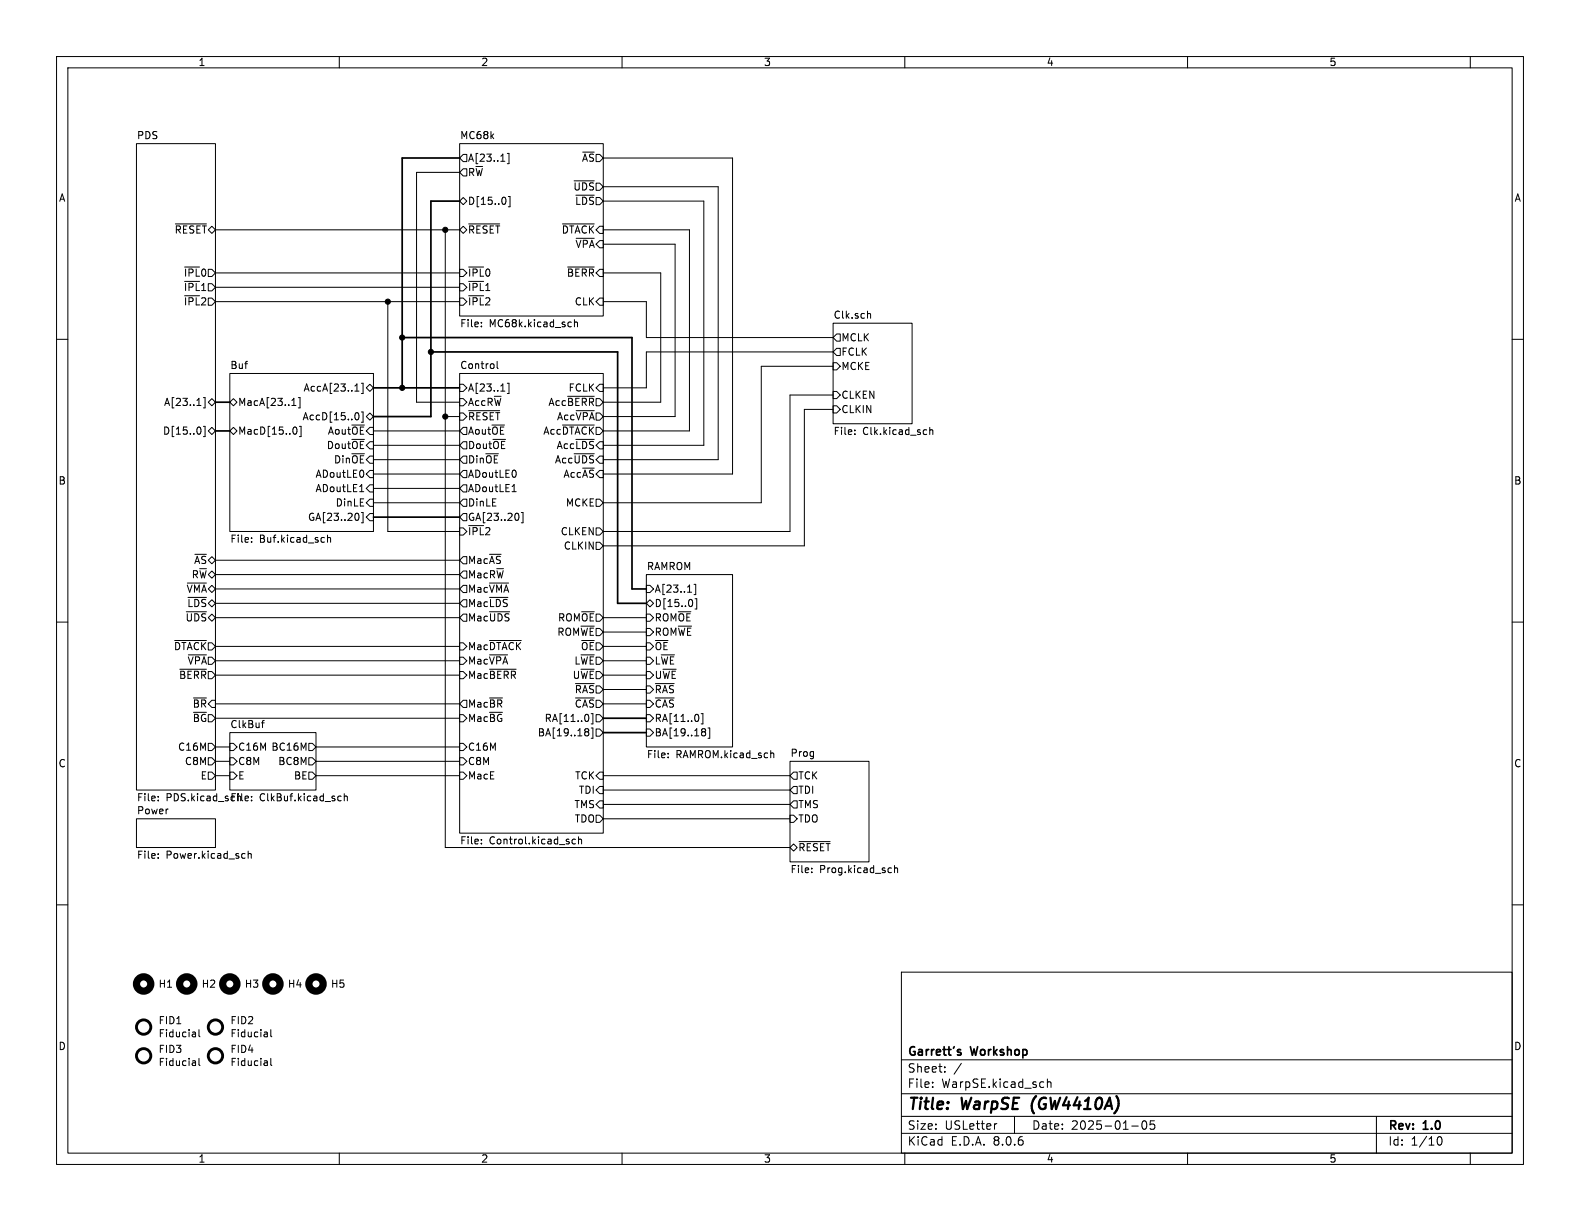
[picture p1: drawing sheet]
<svg xmlns="http://www.w3.org/2000/svg" width="279mm" height="216mm" viewBox="0 0 279 216" stroke-linecap="round" stroke-linejoin="round" font-family="sans-serif">
<g fill="none" stroke="#000" stroke-width=".18">
<path d="M10 10h259.4v195.9h-259.4zM12 12h255.4v191.9h-255.4zM60 10v2M110 10v2M160 10v2M210 10v2M260 10v2M24.1 25.4h14v114.3h-14zM31 39.6h5.5M81.3 25.4h25.4v30.5h-25.4zM81.3 27.9l.6-.6h.6v1.3h-.6zM81.3 35.6l.6-.7 .6 .7-.6 .6z"/>
<path d="M81.3 30.5l.6-.7h.6v1.3h-.6zM81.3 30.5h-7.6v40.6h7.6M82.9 39.6h5.5M88.6 28.5h.7M89.3 35l.2 .4-.2 .6M89.7 27.1h.3v1.8h-.3M89.9 34.7h.3v1.9h-.3M99.5 39.6h5.6M101.5 32h3.6M101.8 34.5h3.3M106.7 33h20.3v48.3h-20.3M106.7 35.6h17.8v43.1h-17.8"/>
<path d="M106.7 27.9h22.8v55.9h-22.8M10 60h2M32.6 47.2h2.7M38.1 40.6h43.2M38.1 53.3h43.2M38.1 48.3h43.2M38.1 50.8h43.2M68.6 53.3v40.7h12.7M78.7 40.6v109.3h61M81.3 47.6h.6l.6 .7-.6 .6h-.6zM81.3 50.2h.6l.6 .6-.6 .6h-.6zM81.3 52.7h.6l.6 .6-.6 .7h-.6z"/>
<path d="M81.9 40l.6 .6-.6 .7-.6-.7zM82.9 47.2h2.6M85.1 57.7v.1M85.1 57v.1M100.4 47.2h4.7M100.9 56.9l.1 .1M101 57.7l-.1 .1M101.6 56.5v1.3M101.6 57.1l.2-.2 .3 .1v.8M101.9 42.1h3.2M106 52.7h.7v1.3h-.7l-.6-.7zM106.7 40.6h15.2v35.6h-15.2"/>
<path d="M106.7 53.3h7.6v6.4h33M106.7 48.3h10.1v22.8h-10.1M106.7 43.2h12.7v30.5h-12.7M147.3 57.2h14v17.7h-14zM148 59.1h.6v1.2h-.6l-.7-.6zM153.6 55.4l.4 .2v.7M267.4 60h2M34.8 71.7h.7M35.4 75.6l.1 .4-.1 .7M36 70.3h.3v1.8h-.3M36 75.4h.3v1.8h-.3M36.8 71.1l.7-.6 .6 .6-.6 .7z"/>
<path d="M36.8 76.2l.7-.6 .6 .6-.6 .6zM40.6 66h25.4v28h-25.4zM40.6 71.1l.7-.6 .6 .6-.6 .7zM40.6 76.2l.7-.6 .6 .6-.6 .6zM51.6 71.7h.7M51.8 70.6l.2-.2v1.3M52 75.6l.1-.1a.68 .68 0 0 1 .4 .6 .68 .68 0 0 1-.4 .7l-.1-.1M52.8 70.3h.3v1.8h-.3M53.2 75.4v1.8h-.3M62.8 69.2h.7M62.9 73h.2a.68 .68 0 0 1 .4 .6 .68 .68 0 0 1-.4 .6h-.2M63.9 67.8h.3v1.8h-.3"/>
<path d="M63.9 72.8h.3v1.9h-.3M64.8 68.6l.6-.7 .6 .7-.6 .6zM64.8 73.7l.6-.7 .6 .7-.6 .6zM66 78.7h15.3M66 76.2h15.3M78.7 73.7h2.6M81.3 66h25.4v81.3h-25.4zM81.3 73h.6l.6 .7-.6 .6h-.6zM81.3 70.5h.6l.6 .6-.6 .7h-.6zM81.3 67.9h.6l.6 .7-.6 .6h-.6zM81.9 78.1h.6v1.3h-.6l-.6-.7zM81.9 75.6h.6v1.2h-.6l-.6-.6z"/>
<path d="M82.9 72.6h5.5M87.9 63.9v1.1l.2 .2M88.6 69.2h.7M89.7 67.8h.3v1.8h-.3M99.5 75.2h5.6M100.4 70.1h4.7M101.8 77.7h3.3M101.9 72.6h3.2M106 67.9h.7v1.3h-.7l-.6-.6zM147.3 64.1h.7l.6 .7-.6 .6h-.7zM147.3 71.8h.7l.6 .6-.6 .6h-.7zM147.3 69.2h.7l.6 .7-.6 .6h-.7z"/>
<path d="M147.3 64.8h-12.7v24.1h-27.9M147.3 69.9h-7.6v24.1h-33M147.3 72.4h-5.1v24.1h-35.5M147.3 62.2h-33v6.4h-7.6M148 61.6h.6v1.3h-.6l-.7-.7zM151.2 76.7v.1M151.2 76.1v.1M164.4 76.1l.2-.1 .3 .1 .1 .7M164.4 75.6v1.2M38.1 99.1h43.2M44.5 95.1v.1M44.5 95.8v.1"/>
<path d="M57.9 94.6v1.3M57.9 95.2l.2-.2 .3 .1 .1 .8M63.3 90.8l.2 .4-.2 .8M63.6 86.9h.7M63.9 90.6h.3v1.8h-.3M64.3 83.4v.8M65.4 88.3h.6v1.2h-.6l-.6-.6zM65.4 83.2h.6v1.3h-.6l-.6-.7zM65.4 85.7h.6v1.3h-.6l-.6-.6zM65.4 90.8h.6v1.3h-.6l-.6-.7zM66 81.3h15.3M66 88.9h15.3"/>
<path d="M66 86.4h15.3M66 83.8h15.3M81.3 86.4l.6-.7h.6v1.3h-.6zM81.3 93.3h.6l.6 .7-.6 .6h-.6zM81.3 91.4l.6-.6h.6v1.3h-.6zM81.9 98.4h.6v1.3h-.6l-.6-.6zM81.9 88.3h.6v1.2h-.6l-.6-.6zM81.9 80.6h.6v1.3h-.6l-.6-.6zM81.9 83.2h.6v1.3h-.6l-.6-.7zM90.6 86.9h.7M91.2 83.4v.8M91.6 90.8l.2 .4-.2 .8"/>
<path d="M92.2 90.6h.3v1.8h-.3M101.5 80.2h3.6M105.4 88.3h.6l.7 .6-.7 .6h-.6zM105.4 95.9h.6l.7 .6-.7 .7h-.6zM105.4 93.3h.6l.7 .7-.7 .6h-.6zM10 110h2M30.9 113.3h5.6M31.8 118.3h4.7M32.9 108.2h3.6M33.1 103.1h3.4M33.2 105.6h3.3M33.3 115.8h3.2"/>
<path d="M38.1 116.8h43.2M38.1 114.3h43.2M38.1 119.4h43.2M38.1 104.1h43.2M38.1 106.7h43.2M38.1 101.6h43.2M38.1 109.2h43.2M81.3 113.7h.6l.6 .6-.6 .6h-.6zM81.3 116.2h.6l.6 .6-.6 .7h-.6zM81.3 118.7h.6l.6 .7-.6 .6h-.6zM81.3 109.2l.6-.6h.6v1.3h-.6zM81.3 101.6l.6-.6h.6v1.2h-.6z"/>
<path d="M81.9 103.5h.6v1.3h-.6l-.6-.7zM81.9 106h.6v1.3h-.6l-.6-.6zM86.6 103.1h3.3M86.6 113.3h5.6M86.6 115.8h3.2M86.6 118.3h4.7M86.6 108.2h3.5M86.6 105.6h3.2M106.7 111.8h7.6M106.7 116.8h7.6M106.7 114.3h7.6M106.7 119.4h7.6"/>
<path d="M106.7 109.2h7.6M114.3 101.6h15.2v30.5h-15.2zM114.3 106.7l.6-.7 .7 .7-.7 .6zM114.3 113.7h.6l.7 .6-.7 .6h-.6zM114.3 116.2h.6l.7 .6-.7 .7h-.6zM114.3 118.7h.6l.7 .7-.7 .6h-.6zM114.3 108.6h.6l.7 .6-.7 .7h-.6zM114.3 103.5h.6l.7 .6-.7 .7h-.6zM114.3 111.1h.6l.7 .7-.7 .6h-.6zM121.6 104.7h.7M122.4 106.1l.1 .4-.1 .6M122.7 103.3h.3v1.8h-.3"/>
<path d="M122.9 105.9h.3v1.8h-.3M267.4 110h2M34.2 123.4h2.3M36.8 136.5h.7l.6 .7-.6 .6h-.7zM36.8 134h.7l.6 .6-.6 .7h-.7zM36.8 131.4h.7l.6 .7-.6 .6h-.7zM38.1 137.2h2.5M38.1 127h43.2M38.1 132.1h2.5M38.1 134.6h2.5M38.1 124.5h43.2M40.6 129.5h15.3v10.2h-15.3z"/>
<path d="M40.6 131.4h.7l.6 .7-.6 .6h-.7zM40.6 136.5h.7l.6 .7-.6 .6h-.7zM40.6 134h.7l.6 .6-.6 .7h-.7zM46.2 127.8h.5M46.7 127.4l-.3 .2M54.6 131.4h.6l.7 .7-.7 .6h-.6zM54.6 136.5h.6l.7 .7-.7 .6h-.6zM54.6 134h.6l.7 .6-.7 .7h-.6zM55.9 137.2h25.4M55.9 132.1h25.4M55.9 134.6h25.4M81.3 136.5h.6l.6 .7-.6 .6h-.6z"/>
<path d="M81.3 134h.6l.6 .6-.6 .7h-.6zM81.3 131.4h.6l.6 .7-.6 .6h-.6zM81.3 126.4h.6l.6 .6-.6 .6h-.6zM81.9 123.8h.6v1.3h-.6l-.6-.6zM86.6 123.4h2.3M101.8 120.9h3.3M101.8 123.4h3.3M103.6 128.8h.3l.2 .3-.2 .3M103.6 129.4h.3M103.9 129.4l.2 .2v.3l-.1 .2h-.4M104.1 126.6v.7M104.5 128.7h.3v1.8h-.3"/>
<path d="M104.8 126.2v1.8h-.3M105.4 126.4h.6l.7 .6-.7 .6h-.6zM105.4 128.9h.6l.7 .6-.7 .7h-.6zM106 139.1h.7v1.2h-.7l-.6-.6zM106 136.5h.7v1.3h-.7l-.6-.6zM106.7 121.9h7.6M106.7 139.7h33M106.7 137.2h33M106.7 124.5h7.6M114.3 121.3h.6l.7 .6-.7 .7h-.6zM114.3 123.8h.6l.7 .7-.7 .6h-.6zM114.3 126.4h.6l.7 .6-.7 .6h-.6z"/>
<path d="M114.3 128.9h.6l.7 .6-.7 .7h-.6zM115.9 120.9h3.3M115.9 123.4h3.3M118.1 133.9v.1M118.1 133.2v.1M123.5 126.6v.7M124 126.2h.3v1.8h-.3M124.3 128.8h.2l.3 .3-.3 .3M124.3 129.4h.2M124.5 129.4l.3 .2v.3l-.1 .2h-.4M125.2 128.7h.3v1.8h-.3M136.4 133.2h.4v.8"/>
<path d="M139.7 134.6h14v17.8h-14zM140.3 136.5h.7v1.3h-.7l-.6-.6zM140.3 139.1h.7v1.2h-.7l-.6-.6zM10 160h2M24.1 144.8h14v5.1h-14zM28 151.6v.2M28 140.8v.1M28 141.5v.1M28 151v.1M43.2 150.9l.1 .1M43.3 151.7l-.1 .1M43.9 150.5v1.3"/>
<path d="M43.9 151l.2-.1 .3 .1v.8M44.5 141.5v.1M44.5 140.8v.1M59.9 141.5h.4M59.9 140.8h.4M60.9 140.9l.2-.1h.3v.8M60.9 140.3v1.3M85.1 148.4v.2M85.1 149.1v.1M101.8 148.4h-.4l-.2 .2 .1 .6h.5M102.3 148.5l.2-.1h.3v.8M102.3 148v1.2"/>
<path d="M105.4 144.1h.6l.7 .7-.7 .6h-.6zM106 141.6h.7v1.3h-.7l-.6-.7zM106.7 142.2h33M106.7 144.8h33M139.7 144.1h.6l.7 .7-.7 .6h-.6zM139.7 149.9l.6-.7 .7 .7-.7 .6zM140.3 141.6h.7v1.3h-.7l-.6-.7zM141.3 148.8h5.5M143.5 154.2v.1M143.5 153.5v.1M157.3 153.5h.3M157.6 154.2l-.3 .1"/>
<path d="M158.2 153.6l.2-.1h.3v.8M158.2 153v1.3M267.4 160h2M159.4 171.9h108v32h-108zM34.5 182.5l.1 .8M34.5 187.6l.1 .8M34.6 183.3h-.1M34.6 182.8h-.1M34.6 188.4h-.1M34.6 187.9h-.1M35.2 182.1v1.1l.2 .1M35.2 187.1v1.1l.2 .2"/>
<path d="M47.2 182.5l.1 .8M47.2 187.6l.1 .8M47.3 183.3h-.1M47.3 182.8h-.1M47.3 188.4h-.1M47.3 187.9h-.1M47.9 182.1v1.1l.2 .1M47.9 187.1v1.1l.2 .2M159.4 197.4h108M159.4 193.4h108M159.4 187.4h108M164.9 192.1v.2"/>
<path d="M164.9 191.4v.1M167.1 189.4v.2M167.1 188.7v.1M170 188l-1.3 1.9M176.3 198.7l-.3 .1M179.4 197.4v3M185.2 190.8v1.5M185.2 191.4l.2-.1 .4 .1 .1 .9M200.1 199.1h1.2M202.1 198.3l.2-.1a.81 .81 0 0 1 .6 .6 .81 .81 0 0 1-.3 .8l-.2 .1a.81 .81 0 0 1-.3-1.4zM204.1 198.2h-.7v.7l.2-.1h.5l.1 .2-.1 .5-.2 .2-.5-.2M243.4 197.4v6.5"/>
<path d="M60 203.9v2M110 203.9v2M159.4 200.4h108M160 203.9v2M210 203.9v2M254.1 201.6l.2-.5 .2-.1a.8 .8 0 0 1 .5 .7 .8 .8 0 0 1-.5 .8l-.2-.2-.2-.4M260 203.9v2"/>
</g>
<path d="M182.5 195.2v1.1" fill="none" stroke="#000" stroke-width=".4"/>
<path d="M81.3 35.6h-5.1v38.1h-10.2M81.3 27.9h-10.2v40.7M71.1 59.7h40.7v44.4h2.5M38.1 76.2h2.5M38.1 71.1h2.5M66 68.6h15.3M76.2 62.2h33v44.5h5.1M66 91.4h15.3M106.7 127h7.6M106.7 129.5h7.6M169.5 186.1h.4l.1 .3-.3 .2h-.2M169.5 185.6h.4" fill="none" stroke="#000" stroke-width=".3"/>
<g fill="none" stroke="#000" stroke-width="1.3">
<circle cx="25.4" cy="174" r="1.27"/>
<circle cx="33" cy="174" r="1.27"/>
<circle cx="40.6" cy="174" r="1.27"/>
<circle cx="48.3" cy="174" r="1.27"/>
<circle cx="55.9" cy="174" r="1.27"/>
</g>
<g fill="none" stroke="#000" stroke-width=".51">
<circle cx="25.4" cy="186.7" r="1.27"/>
<circle cx="25.4" cy="181.6" r="1.27"/>
<circle cx="38.1" cy="186.7" r="1.27"/>
<circle cx="38.1" cy="181.6" r="1.27"/>
</g>
<g fill="#000" stroke="#000" stroke-width=".18">
<circle cx="68.6" cy="53.3" r=".46"/>
<circle cx="71.1" cy="59.7" r=".46"/>
<circle cx="78.7" cy="40.6" r=".46"/>
<circle cx="71.1" cy="68.6" r=".46"/>
<circle cx="76.2" cy="62.2" r=".46"/>
<circle cx="78.7" cy="73.7" r=".46"/>
</g>
<g font-size="2.8">
<text x="160.4" y="196.8">Title:</text>
<text x="170.1" y="196.8">WarpSE</text>
<text x="183.2" y="196.8">(GW4410A)</text>
</g>
<g font-size="2.1">
<text x="160.4" y="189.9">Sheet:</text>
<text x="160.4" y="187.1">Garrett's</text>
<text x="171.8" y="187.1">Workshop</text>
<text x="160.4" y="192.6">File:</text>
<text x="166.5" y="192.6">WarpSE.kicad_sch</text>
<text x="160.4" y="202.8">KiCad</text>
<text x="160.4" y="200">Size:</text>
<text x="167.1" y="200">USLetter</text>
<text x="168.1" y="202.8">E.D.A.</text>
<text x="175.7" y="202.8">8.0.6</text>
<text x="182.4" y="200">Date:</text>
<text x="189.4" y="200">2025-01-05</text>
<text x="245.4" y="200.2">Rev:</text>
<text x="245.4" y="202.8">Id:</text>
<text x="249.5" y="202.8">1/10</text>
<text x="251.8" y="200.2">1.0</text>
</g>
<g font-size="1.8">
<text x="35" y="11.9">1</text>
<text x="85" y="11.9">2</text>
<text x="135" y="11.9">3</text>
<text x="185" y="11.9">4</text>
<text x="235" y="11.9">5</text>
<text x="24.1" y="24.7">PDS</text>
<text x="81.3" y="24.7">MC68k</text>
<text x="82.7" y="28.8">A[23..1]</text>
<text x="102.8" y="28.8">~{AS}</text>
<text x="10.3" y="35.9">A</text>
<text x="82.7" y="31.3">R~{W}</text>
<text x="101.3" y="33.9">~{UDS}</text>
<text x="267.7" y="35.9">A</text>
<text x="30.8" y="41.5">~{RESET}</text>
<text x="82.7" y="36.4">D[15..0]</text>
<text x="82.7" y="41.5">~{RESET}</text>
<text x="99.2" y="41.5">~{DTACK}</text>
<text x="101.6" y="36.4">~{LDS}</text>
<text x="101.7" y="44">~{VPA}</text>
<text x="32.4" y="49.1">~{IPL}0</text>
<text x="32.4" y="51.7">~{IPL}1</text>
<text x="82.7" y="49.1">~{IPL}0</text>
<text x="82.7" y="51.7">~{IPL}1</text>
<text x="100.1" y="49.1">~{BERR}</text>
<text x="32.4" y="54.2">~{IPL}2</text>
<text x="81.3" y="58.2">File:</text>
<text x="82.7" y="54.2">~{IPL}2</text>
<text x="86.5" y="58.2">MC68k.kicad_sch</text>
<text x="101.5" y="54.2">CLK</text>
<text x="147.3" y="56.4">Clk.sch</text>
<text x="40.6" y="65.3">Buf</text>
<text x="81.3" y="65.3">Control</text>
<text x="148.7" y="60.6">MCLK</text>
<text x="148.7" y="63.1">FCLK</text>
<text x="148.7" y="65.6">MCKE</text>
<text x="28.9" y="72">A[23..1]</text>
<text x="42" y="72">MacA[23..1]</text>
<text x="53.6" y="69.4">AccA[23..1]</text>
<text x="82.7" y="72">AccR~{W}</text>
<text x="82.7" y="69.4">A[23..1]</text>
<text x="96.9" y="72">Acc~{BERR}</text>
<text x="100.4" y="69.4">FCLK</text>
<text x="148.7" y="70.7">CLKEN</text>
<text x="28.7" y="77.1">D[15..0]</text>
<text x="42" y="77.1">MacD[15..0]</text>
<text x="53.4" y="74.5">AccD[15..0]</text>
<text x="57.9" y="77.1">Aout~{OE}</text>
<text x="82.7" y="74.5">~{RESET}</text>
<text x="82.7" y="77.1">Aout~{OE}</text>
<text x="96" y="77.1">Acc~{DTACK}</text>
<text x="98.4" y="74.5">Acc~{VPA}</text>
<text x="147.3" y="77.2">File:</text>
<text x="148.7" y="73.3">CLKIN</text>
<text x="152.5" y="77.2">Clk.kicad_sch</text>
<text x="57.7" y="79.6">Dout~{OE}</text>
<text x="59" y="82.1">Din~{OE}</text>
<text x="82.7" y="79.6">Dout~{OE}</text>
<text x="82.7" y="82.1">Din~{OE}</text>
<text x="98" y="82.1">Acc~{UDS}</text>
<text x="98.3" y="79.6">Acc~{LDS}</text>
<text x="10.3" y="85.9">B</text>
<text x="55.7" y="84.7">ADoutLE0</text>
<text x="55.7" y="87.2">ADoutLE1</text>
<text x="59.3" y="89.8">DinLE</text>
<text x="82.7" y="89.8">DinLE</text>
<text x="82.7" y="84.7">ADoutLE0</text>
<text x="82.7" y="87.2">ADoutLE1</text>
<text x="99.5" y="84.7">Acc~{AS}</text>
<text x="100" y="89.8">MCKE</text>
<text x="267.7" y="85.9">B</text>
<text x="54.4" y="92.3">GA[23..20]</text>
<text x="82.7" y="94.8">~{IPL}2</text>
<text x="82.7" y="92.3">GA[23..20]</text>
<text x="99.1" y="94.8">CLKEN</text>
<text x="34.2" y="99.9">~{AS}</text>
<text x="40.6" y="96.3">File:</text>
<text x="45.9" y="96.3">Buf.kicad_sch</text>
<text x="82.7" y="99.9">Mac~{AS}</text>
<text x="99.6" y="97.4">CLKIN</text>
<text x="114.3" y="100.9">RAMROM</text>
<text x="32.9" y="105">~{VMA}</text>
<text x="33" y="107.5">~{LDS}</text>
<text x="33.8" y="102.5">R~{W}</text>
<text x="82.7" y="105">Mac~{VMA}</text>
<text x="82.7" y="107.5">Mac~{LDS}</text>
<text x="82.7" y="102.5">MacR~{W}</text>
<text x="115.7" y="107.5">D[15..0]</text>
<text x="115.7" y="105">A[23..1]</text>
<text x="32.7" y="110.1">~{UDS}</text>
<text x="82.7" y="110.1">Mac~{UDS}</text>
<text x="98.5" y="112.6">ROM~{WE}</text>
<text x="98.6" y="110.1">ROM~{OE}</text>
<text x="115.7" y="110.1">ROM~{OE}</text>
<text x="115.7" y="112.6">ROM~{WE}</text>
<text x="30.7" y="115.2">~{DTACK}</text>
<text x="33.1" y="117.7">~{VPA}</text>
<text x="82.7" y="115.2">Mac~{DTACK}</text>
<text x="82.7" y="117.7">Mac~{VPA}</text>
<text x="101.5" y="117.7">L~{WE}</text>
<text x="102.6" y="115.2">~{OE}</text>
<text x="115.7" y="115.2">~{OE}</text>
<text x="115.7" y="117.7">L~{WE}</text>
<text x="31.6" y="120.2">~{BERR}</text>
<text x="34" y="125.3">~{BR}</text>
<text x="82.7" y="120.2">Mac~{BERR}</text>
<text x="82.7" y="125.3">Mac~{BR}</text>
<text x="101.2" y="120.2">U~{WE}</text>
<text x="101.5" y="122.8">~{RAS}</text>
<text x="101.5" y="125.3">~{CAS}</text>
<text x="115.7" y="122.8">~{RAS}</text>
<text x="115.7" y="125.3">~{CAS}</text>
<text x="115.7" y="120.2">U~{WE}</text>
<text x="34" y="127.9">~{BG}</text>
<text x="40.6" y="128.8">ClkBuf</text>
<text x="82.7" y="127.9">Mac~{BG}</text>
<text x="95" y="130.4">BA[19..18]</text>
<text x="96.2" y="127.9">RA[11..0]</text>
<text x="115.7" y="127.9">RA[11..0]</text>
<text x="115.7" y="130.4">BA[19..18]</text>
<text x="10.3" y="135.9">C</text>
<text x="31.4" y="132.9">C16M</text>
<text x="32.6" y="135.5">C8M</text>
<text x="42" y="132.9">C16M BC16M</text>
<text x="42" y="135.5">C8M</text>
<text x="49.1" y="135.5">BC8M</text>
<text x="82.7" y="135.5">C8M</text>
<text x="82.7" y="132.9">C16M</text>
<text x="114.3" y="134.4">File:</text>
<text x="119.5" y="134.4">RAMROM.kicad_sch</text>
<text x="139.7" y="133.9">Prog</text>
<text x="267.7" y="135.9">C</text>
<text x="24.1" y="142">File:</text>
<text x="29.4" y="142">PDS.kicad_schFile:</text>
<text x="35.4" y="138">E</text>
<text x="42" y="138">E</text>
<text x="45.9" y="142">ClkBuf.kicad_sch</text>
<text x="51.9" y="138">BE</text>
<text x="82.7" y="138">MacE</text>
<text x="101.5" y="143.1">TMS</text>
<text x="101.6" y="138">TCK</text>
<text x="102.3" y="140.6">TDI</text>
<text x="141.1" y="138">TCK</text>
<text x="141.1" y="140.6">TDI</text>
<text x="141.1" y="143.1">TMS</text>
<text x="24.1" y="144.1">Power</text>
<text x="81.3" y="149.6">File:</text>
<text x="86.5" y="149.6">Control.kicad_sch</text>
<text x="101.5" y="145.6">TDO</text>
<text x="141.1" y="145.6">TDO</text>
<text x="24.1" y="152.2">File:</text>
<text x="29.4" y="152.2">Power.kicad_sch</text>
<text x="139.7" y="154.7">File:</text>
<text x="141.1" y="150.7">~{RESET}</text>
<text x="144.9" y="154.7">Prog.kicad_sch</text>
<text x="27.9" y="174.9">H1</text>
<text x="35.6" y="174.9">H2</text>
<text x="43.2" y="174.9">H3</text>
<text x="50.8" y="174.9">H4</text>
<text x="58.4" y="174.9">H5</text>
<text x="10.3" y="185.9">D</text>
<text x="27.9" y="181.3">FID1</text>
<text x="27.9" y="183.6">Fiducial</text>
<text x="40.6" y="181.3">FID2</text>
<text x="40.6" y="183.6">Fiducial</text>
<text x="267.7" y="185.9">D</text>
<text x="27.9" y="186.4">FID3</text>
<text x="27.9" y="188.7">Fiducial</text>
<text x="40.6" y="186.4">FID4</text>
<text x="40.6" y="188.7">Fiducial</text>
<text x="35" y="205.8">1</text>
<text x="85" y="205.8">2</text>
<text x="135" y="205.8">3</text>
<text x="185" y="205.8">4</text>
<text x="235" y="205.8">5</text>
</g>
</svg>
